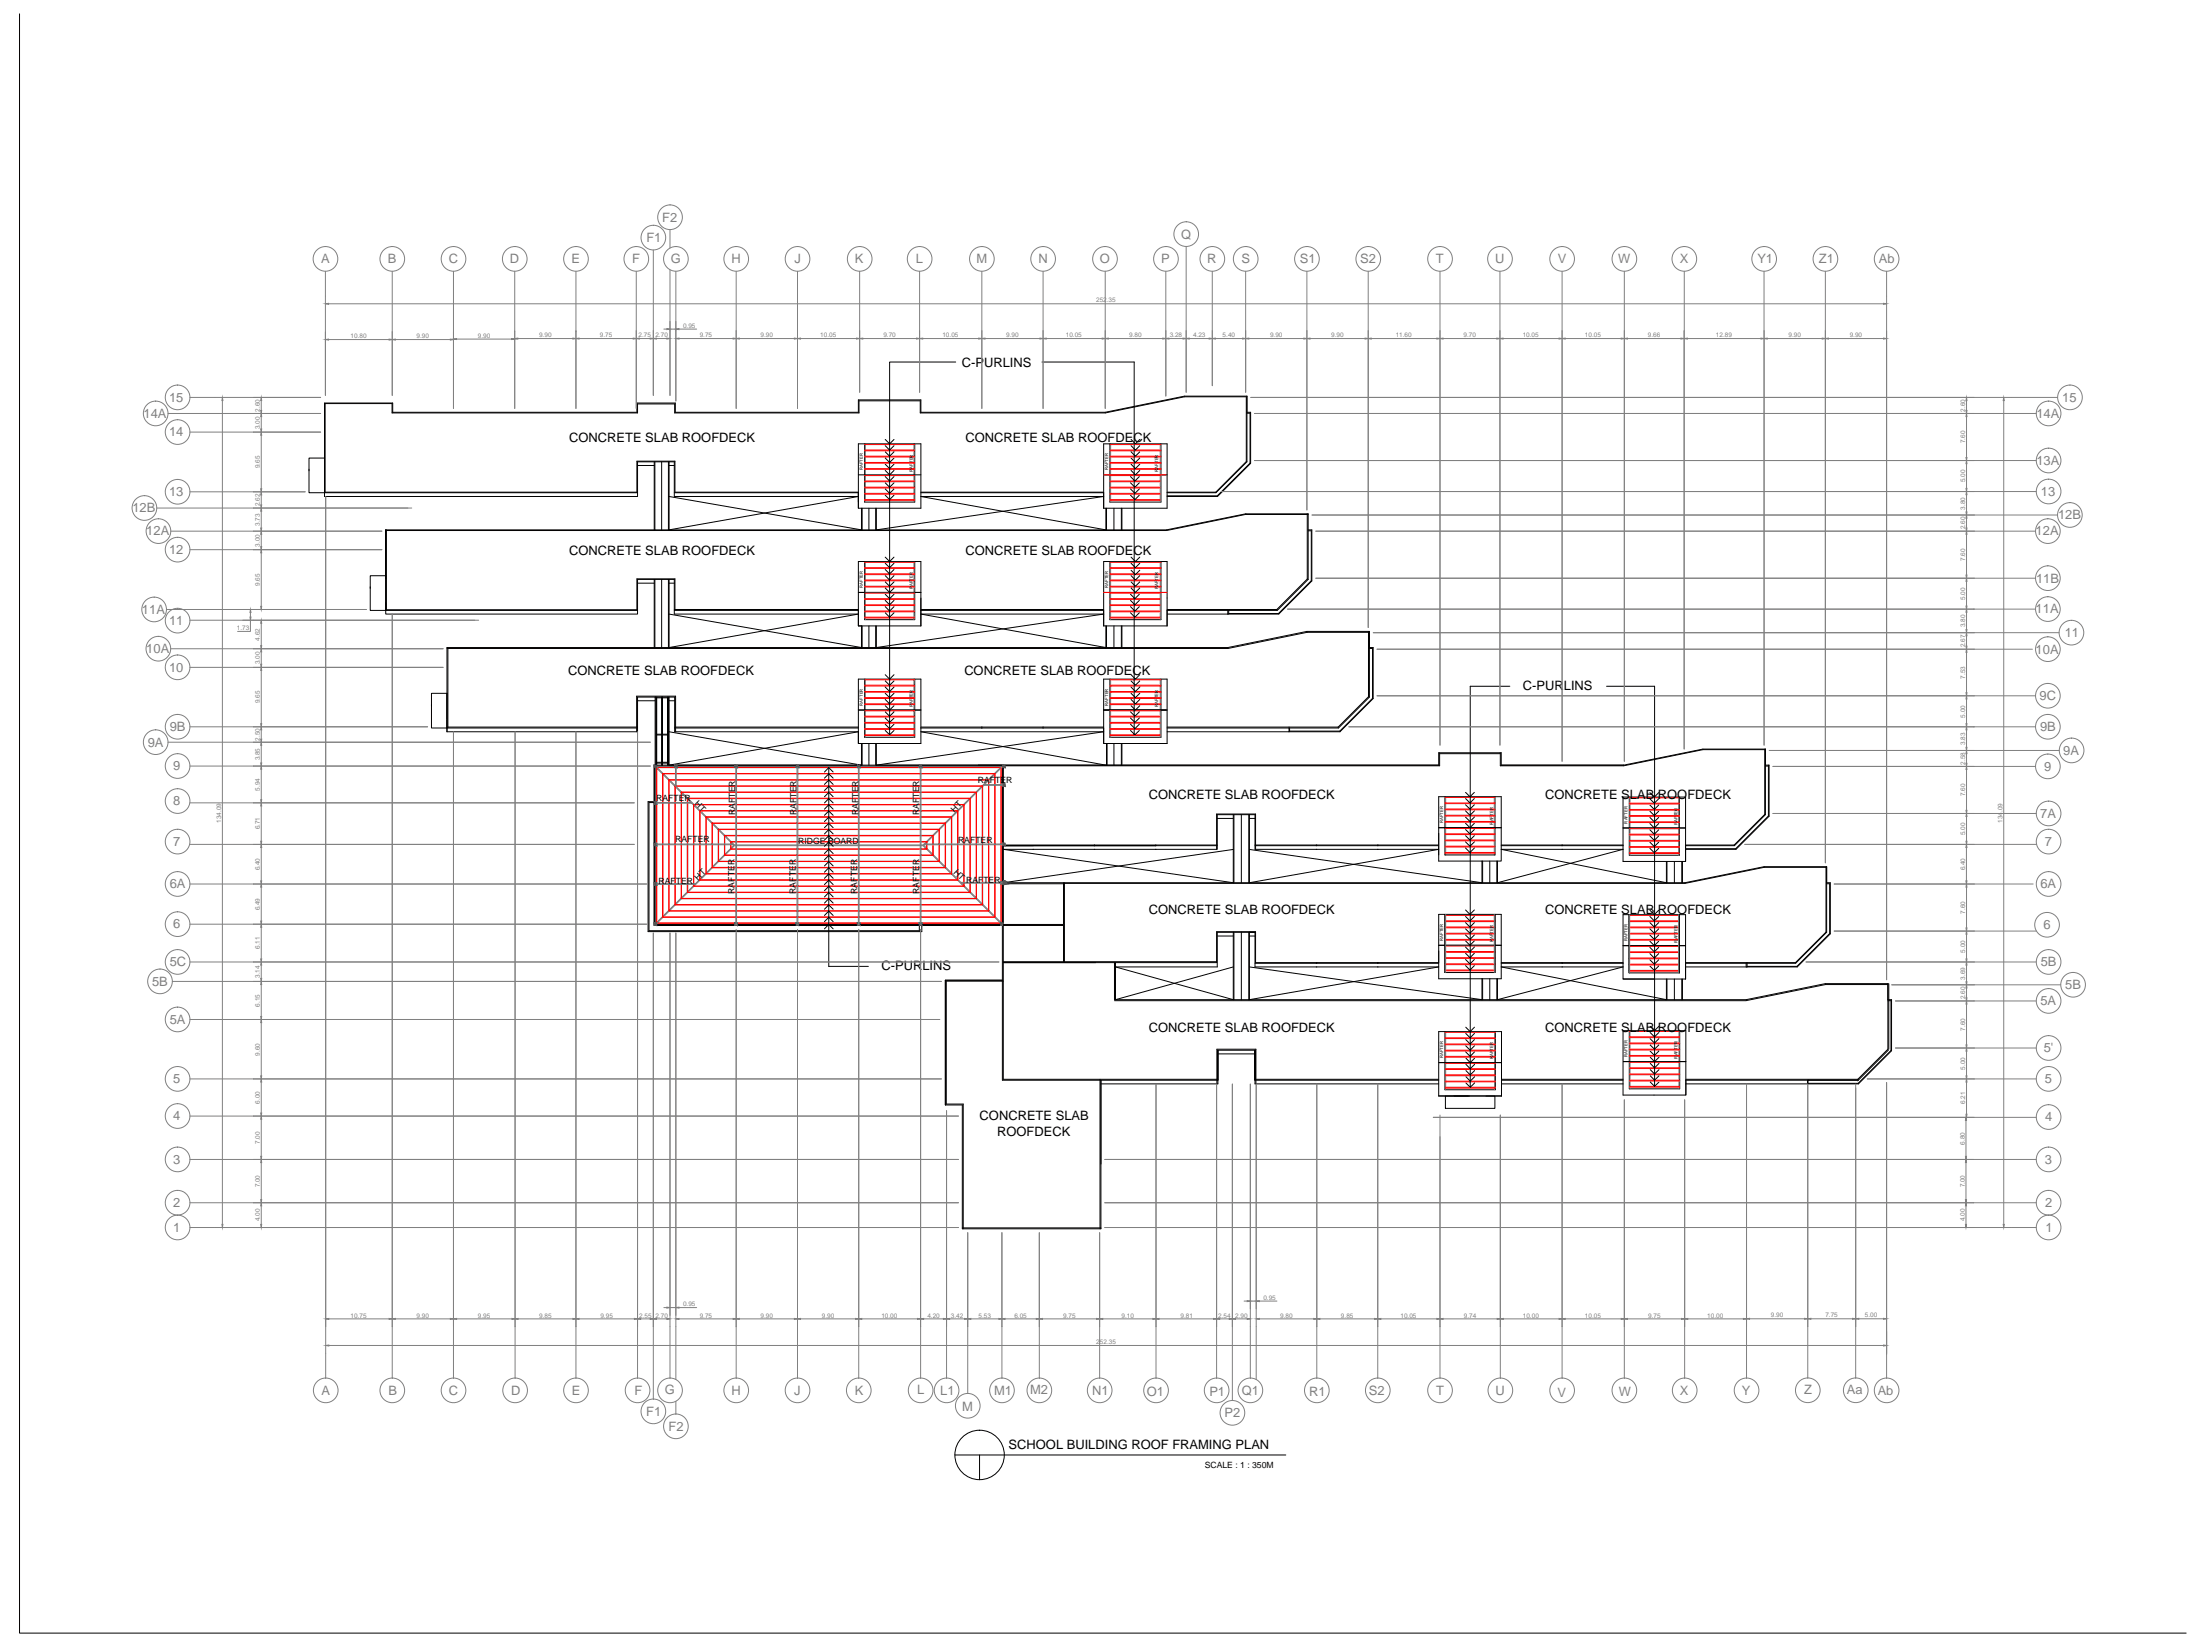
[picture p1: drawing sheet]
<svg xmlns="http://www.w3.org/2000/svg" width="1016mm" height="762mm" viewBox="0 0 1016 762" stroke-linecap="round" stroke-linejoin="round" font-family="sans-serif">
<!-- layer: draft -->
<g fill="none" stroke="#000" stroke-width=".46">
<path d="M150 190v39h144v-16h17v16h85l-87 16v-32M425 185h-28v6h-85v-5h-18v5h-113v-5h-31v41h144v-14h18v14h84M425 191h85l37-8h29v30l-15 14h-22M425 185h-29v5h-84v-4h-18v4h-113v-4h-31v41M425 190h85l37-7h29v30l-14 14h-23M576 190h2v24l-16 15h-23M576 191h1v23l-15 15h-23M143 217v10h7M150 211h-7v6M294 215h8M302 213v32M306 213v32"/>
<path d="M309 213v32M309 215h2M396 219h29M399 205v27h23v-27M510 205h29v30h-29zM510 219h29M513 205v27h23v-27M150 227h144M309 229l89 16v-10M311 227h85v8h29v-30h-29v30M398 235v10M401 235v10"/>
<path d="M404 235v10M405 235v10l105-16h-85l86 16v-10M425 227h85M511 235v10M514 235v10M518 235v10M575 237h29M575 237l-36 8M604 237v30M178 245h361M178 245v36h116v-14h18v14M396 259h29v30h-29z"/>
<path d="M399 259v27h23v-27M510 259h29v30h-29zM513 259v27h23v-27M604 245h2v23l-15 15h-52M604 245h2v23l-16 15h-23v-1M171 271v11h7M178 266h-7v6M294 269h8M302 267v32M306 267v32M309 267v32M309 267v32l87-16h-85v-16h-17v16h-116v-5"/>
<path d="M309 269h2M396 273h29M604 267l-14 14M178 282h116M178 282v-37h361l36-8h29v30l-14 15h-51M207 299v37M311 282h85v7h2v10l-89-16M311 281h85M398 289v10M401 289v10M404 289v10M405 289v10l105-16h-85l86 16v-10"/>
<path d="M425 282h85M425 281h85M511 289v10M514 289v10M518 289v10M539 281h51M567 282v1M632 291v31M632 299h2v23l-15 16h-80M632 299h2v23l-15 15h-23v-1M632 292h-28l-37 7h-361M206 320h-7v6"/>
<path d="M396 313h29v30h-29zM399 313v27h23v-27M513 313v27h23v-27M199 325v11h95M206 336h88M294 338v-17h18v17M294 323h9M303 322l-1 105h124M303 322v31M303 322h5M303 339h5M306 322v31"/>
<path d="M308 322v31M309 322v31M309 323h3M309 338l89 15M312 336h84M396 338v5h2v10M396 338l-87 15M396 328h29M425 336h85v7h15M425 336h85M510 328h29M539 336h79l14-14v-31h-28l-37 8h-361v39h88v-16h18v16h84"/>
<path d="M539 336h79M595 336v2M632 321l-14 15M303 352h5M309 353h89M398 343v10M404 343v10M405 353h259M405 353l105-15h-85l86 15M405 343v10M452 353h212M510 343v-30h29v30"/>
<path d="M511 343v10M514 343v10M518 343v10M664 347v6M665 347v6h-202M665 348h28M693 353h57l36-7h29v30l-14 14h-23M815 346v30M815 353h2v24l-15 15h-24M815 346h-29l-36 7h-57M815 354h2M817 353v24l-15 15h-24"/>
<path d="M299 370v60h127M300 370v60h125M562 378h8M570 376v31l-107-15M570 376v31M577 376v31M577 376v31l87-15h-84v-16h-18v16h-28M577 378h3M664 368h29v29h-29zM667 368v27h23v-27M752 368v27M776 368v27"/>
<path d="M815 376l-14 14M463 390h99M477 392h57M506 390h-43h43M534 390h28M534 390h-29h29M562 392v-16h18v16M570 392l-107 15h315l37-7h29v30l-15 15h-51M577 392l107 15v-10M580 390h84M664 382h29M685 397v10"/>
<path d="M691 397v10M692 397v10l58-15h-57l77 15v-9M693 390h57v-22h28v30h-1v9M693 390h57M750 382h28M770 398v9M777 398v9M778 390h23M463 408h28M491 407v20M492 408h286l37-8h28v30l-14 14h-51M492 407v37h70"/>
<path d="M844 407h1v24l-15 15h-52M844 408h1v23l-15 15h-23v-1M426 427h37M491 427v17h-28M562 432h8M570 430v31l-55-15h47v-16h18h-3v31l87-15h-84v-16M570 430v31M577 430v31M577 432h3M664 422h29v30h-29zM664 436h29M667 422v27h23v-27"/>
<path d="M750 436h28M752 422v27h24v-27M463 452h-26v58h7v57h64v-68M463 444h99v-14h18v14h84M463 453h-26v57h8v57M515 444v17h291l37-7h29v30l-14 15h-23M515 444v17l55-15M577 446l107 15v-9M580 445h84M685 452v9M691 452v9M692 452v9l58-15h-57l77 15v-9"/>
<path d="M693 445h57v-23h28v30h-28M693 444h57M770 452v9M777 452v9M806 445v1M872 454h-29l-37 8h-291M872 454v30M664 476h29v30h-29zM667 476v27h24v-27M750 476h29v29M776 476v27M872 461h2v24l-16 15h-79"/>
<path d="M872 462h1v23l-15 15h-23M508 498v69M562 499v-14v15M562 485h18M562 486h18M580 499v-14v15M665 490h28M693 499h57M693 498h57M750 490h29M779 498h79M835 499v1"/>
<path d="M835 499h.1M858 499h-79v6h-15M872 485l-14 14M562 500v-16h18v16M668 506h22v6h-22zM693 503v3h-7M693 500h57M444 567h64"/>
</g>
<!-- layer: RAFTER -->
<g fill="none" stroke="#767676" stroke-width=".46">
<path d="M400 205v27M422 205v27M513 205v27M536 205v27M400 259v27M422 259v27M513 259v27M536 259v27M400 313v27M422 313v27M513 313v27M536 313v27"/>
<path d="M303 355l36 35-36 36M304 354l35 36h87l36-36M312 354v9M340 354v36M368 354v36M396 354v36M397 354v36M425 354v36M462 355l-35 35 35 36M303 371h16M303 370h16M454 362h9"/>
<path d="M455 362h8M668 368v27M690 368v27M753 368v27M775 368v27M303 390h36M303 390h35M340 390v37M368 390v37M396 390v37M397 390v37M425 390v37"/>
<path d="M427 390h36M303 408h18M444 407h19M444 408h19M304 426l35-36h87l36 36M668 422v27M690 422v27M753 422v27M775 422v27M668 476v27M690 476v27M753 476v27"/>
<path d="M775 476v27"/>
</g>
<!-- layer: 0 -->
<g fill="none" stroke="#000" stroke-width=".46">
<path d="M9 6v748h1001M425 185v6M425 185v5M525 343h14M693 347v6M463 390h14M463 392h14M750 390v8h27M752 395h24M426 427h14M463 427v72h99M463 427v71h99"/>
<path d="M752 422v27M463 444h43M750 445v7h14M750 476v29h14M752 476v27h24M580 499h84M580 498h84M508 500h54M580 500h84M664 506h15M441 672h153M452 672v11"/>
<circle cx="452" cy="672" r="11"/>
</g>
<!-- layer: PURLIN -->
<g fill="none" stroke="#f00" stroke-width=".46">
<path d="M399 219h23M399 205h23M399 208h23M399 211h23M399 213h23M399 214h23M399 216h23M399 217h23M510 219h29M513 219h23M513 205h23M513 208h23"/>
<path d="M513 211h23M513 213h23M513 214h23M513 216h23M513 217h23M399 222h23M399 225h23M399 228h23M399 231h23M513 222h23M513 225h23M513 228h23"/>
<path d="M513 231h23M399 260h23M513 260h23M399 262h23M399 265h23M399 268h23M399 271h23M399 274h23M399 276h23M399 277h23M399 279h23M510 273h29"/>
<path d="M513 262h23M513 265h23M513 268h23M513 271h23M513 274h23M513 276h23M513 277h23M513 279h23M399 282h23M399 285h23M513 282h23M513 285h23"/>
<path d="M399 314h23M399 316h23M399 317h23M399 319h23M513 314h23M513 316h23M513 317h23M513 319h23M399 322h23M399 325h23M399 328h23M399 331h23"/>
<path d="M399 333h23M399 334h23M399 336h23M399 337h23M399 339h23M513 322h23M513 325h23M513 328h23M513 331h23M513 333h23M513 334h23M513 336h23"/>
<path d="M513 337h23M513 339h23M303 354h159v72h-159zM303 354v72M306 357h154v66h-154zM306 357h154M306 357v66h153v-66M309 360h148v60h-148zM309 360v60M309 360h148M312 363h142v55h-142zM315 366h136v49h-136z"/>
<path d="M315 366h136M315 366v49h136M317 368h131v44h-131zM317 369h131M318 368v44h130M320 371h125v38h-125zM320 371v38M323 374h119M326 377h114v26h-114zM326 377h114M326 377v26h114M329 380h108v21h-108z"/>
<path d="M329 380v20h108M436 380v21M439 377v26M442 374v32M445 371v38M451 366v49M454 363v54h-142M667 368h23M667 371h23M667 373h23M667 374h23M667 376h23"/>
<path d="M667 377h23M667 379h23M752 371h24M752 376h24M752 379h24M752 368h24M752 374h24M752 377h24M752 380h24M329 380h108M332 383h102v15h-102zM335 386h96v9h-96z"/>
<path d="M335 386h96M337 388h91v4h-91zM337 389h91M337 392h91M338 388v4M431 386v9h-96M434 383v15M667 382h23M667 385h23M667 388h23M667 391h23M667 393h23"/>
<path d="M667 394h23M752 382h24M752 388h24M752 391h24M752 385h24M752 394h24M323 406h119v-32h-119v32M323 406h119M667 422h23M667 425h23M667 428h23M667 431h23"/>
<path d="M667 434h23M667 439h23M667 440h23M667 437h23M752 422h24M752 425h24M752 428h24M752 431h24M752 434h24M752 437h24M752 439h24M752 440h24"/>
<path d="M667 448h23M667 442h23M667 445h23M752 442h24M752 443h24M752 445h24M752 448h24M667 476h24M667 479h24M752 479h24M752 476h24M667 482h24"/>
<path d="M667 485h24M667 488h24M667 491h24M667 493h24M667 494h24M667 496h24M667 499h24M752 482h24M752 481h24M752 484h24M752 485h24M752 487h24"/>
<path d="M753 493h23M753 490h23M753 496h23M753 499h23M667 502h24M753 502h23M753 501h23"/>
</g>
<!-- layer: WALL -->
<g fill="none" stroke="#000" stroke-width=".46">
<path d="M441 167h-30v172M481 167h43v172M409 203l2 2 2-2M409 206l2 2 2-2M409 209l2 2 2-2M409 211l2 2 2-2M409 214l2 2 2-2M409 217l2 2 2-2M409 220l2 2 2-2M522 220l2 2 2-2M522 203l2 2 2-2M522 206l2 2 2-2"/>
<path d="M522 209l2 2 2-2M522 211l2 2 2-2M522 214l2 2 2-2M522 217l2 2 2-2M409 223l2 2 2-2M409 226l2 2 2-2M409 229l2 2 2-2M522 223l2 2 2-2M522 226l2 2 2-2M522 229l2 2 2-2M409 257l2 2 2-2M409 260l2 2 2-2"/>
<path d="M522 257l2 2 2-2M522 260l2 2 2-2M409 263l2 2 2-2M409 266l2 2 2-2M409 269l2 2 2-2M409 271l2 2 2-2M409 274l2 2 2-2M409 277l2 2 2-2M409 280l2 2 2-2M522 274l2 2 2-2M522 277l2 2 2-2M522 280l2 2 2-2"/>
<path d="M522 263l2 2 2-2M522 269l2 2 2-2M522 271l2 2 2-2M522 266l2 2 2-2M409 283l2 2 2-2M522 283l2 2 2-2M409 311l2 2 2-2M409 314l2 2 2-2M409 317l2 2 2-2M409 320l2 2 2-2M522 311l2 2 2-2M522 314l2 2 2-2"/>
<path d="M522 317l2 2 2-2M522 320l2 2 2-2M697 317h-18v185M742 317h22v184M306 322v31M409 323l2 2 2-2M409 326l2 2 2-2M409 329l2 2 2-2M409 331l2 2 2-2M409 334l2 2 2-2M409 337l2 2 2-2M522 329l2 2 2-2"/>
<path d="M522 331l2 2 2-2M522 334l2 2 2-2M522 337l2 2 2-2M522 323l2 2 2-2M522 326l2 2 2-2M302 353h161v74h-161zM303 354h160v73h-160zM381 356l2-2 2 2M381 359l2-2 2 2M383 354v92h18M401 343v10M664 347h29"/>
<path d="M299 370h3M300 370h2M381 362l2-2 2 2M381 365l2-2 2 2M381 368l2-2 2 2M381 371l2-2 2 2M381 373l2-2 2 2M381 376l2-2 2 2M381 379l2-2 2 2M573 376v31M677 366l2 2 2-2M677 369l2 2 2-2"/>
<path d="M677 371l2 2 2-2M677 374l2 2 2-2M677 377l2 2 2-2M677 380l2 2 2-2M762 366l2 2 2-2M762 369l2 2 2-2M762 372l2 2 2-2M762 374l2 2 2-2M762 377l2 2 2-2M381 382l2-2 2 2M381 385l2-2 2 2M381 388l2-2 2 2"/>
<path d="M381 391l2-2 2 2M381 394l2-2 2 2M381 397l2-2 2 2M381 400l2-2 2 2M677 383l2 2 2-2M677 386l2 2 2-2M677 389l2 2 2-2M677 391l2 2 2-2M688 397v10M762 380l2 2 2-2M762 383l2 2 2-2M762 386l2 2 2-2"/>
<path d="M762 389l2 2 2-2M762 392l2 2 2-2M773 398v9M381 403l2-2 2 2M381 405l2-2 2 2M381 408l2-2 2 2M381 411l2-2 2 2M381 414l2-2 2 2M381 417l2-2 2 2M381 420l2-2 2 2M677 420l2 2 2-2M381 423l2-3 2 3"/>
<path d="M381 425l2-2 2 2M381 429l2-2 2 2M425 427v3M426 427v3M463 427h28M573 430v31M677 423l2 2 2-2M677 426l2 2 2-2M677 429l2 2 2-2M677 432l2 2 2-2M677 434l2 2 2-2M677 437l2 2 2-2"/>
<path d="M677 440l2 2 2-2M762 420l2 2 2-2M762 423l2 2 2-2M762 426l2 2 2-2M762 429l2 2 2-2M762 432l2 2 2-2M762 434l2 2 2-2M762 437l2 2 2-2M677 443l2 2 2-2M677 446l2 2 2-2M688 452v9M762 440l2 2 2-2"/>
<path d="M762 443l2 2 2-2M762 446l2 2 2-2M773 452v9M677 474l2 2 2-2M677 477l2 2 2-2M677 480l2 2 2-2M762 474l2 2 2-2M762 477l2 2 2-2M762 479l2 2 2-2M677 483l2 2 2-2M677 486l2 2 2-2M677 488l2 2 2-2"/>
<path d="M677 491l2 2 2-2M677 494l2 2 2-2M677 497l2 2 2-2M677 500l2 2 2-2M762 482l2 2 2-2M762 485l2 2 2-2M762 488l2 2 2-2M762 491l2 2 2-2M762 494l2 2 2-2M762 497l2 2 2-2M762 499l2 2 2-2"/>
</g>
<!-- layer: structural -->
<g fill="#00f" stroke="#00f" stroke-width=".46">
<path d="M463 407h1z"/>
<path d="M463 408h1z"/>
<path d="M396 353v1h1zM396 353h1v1z"/>
<path d="M425 353v1h1zM425 353h1v1z"/>
<path d="M339 353v1h2zM339 353h2v1z"/>
<path d="M368 353v1h1zM368 353h1v1z"/>
<path d="M302 353v1h1zM302 353h1v1z"/>
<path d="M396 426v1h1zM396 426h1v1z"/>
<path d="M425 426v1h1zM425 426h1v1z"/>
<path d="M302 389v1h1zM302 389h1v1z"/>
<path d="M312 353v1h1zM312 353h1v1z"/>
<path d="M302 370v1h1zM302 370h1v1z"/>
<path d="M463 362v1h1zM463 362h1v1z"/>
<path d="M463 407h2zM463 407h2z"/>
<path d="M463 407h2zM463 407h2z"/>
<path d="M463 407l2 1zM463 407h2z"/>
<path d="M463 408h1zM463 408h2z"/>
<path d="M368 426v1h1zM368 426h1v1z"/>
<path d="M339 426v1h2zM339 426h2v1z"/>
<path d="M339 426v1h2zM339 426h2v1z"/>
<path d="M302 426v1h1zM302 426h1v1z"/>
<path d="M302 407v2h1zM302 407h1v2z"/>
<path d="M463 389v1h1zM463 389h1v1z"/>
<path d="M463 353v1h1zM463 353h1v1z"/>
<path d="M462 426v1h1zM462 426h1v1z"/>
</g>
<g fill="none" stroke="#00f" stroke-width=".46">
<path d="M302 353h1v1h-1zM312 353h1v1h-1zM339 353h2v1h-2zM368 353h1v1h-1zM396 353h1v1h-1zM425 353h1v1h-1zM463 353h1v1h-1zM302 370h1v1h-1zM463 362h1v1h-1zM302 389h1v1h-1zM463 389h1v1h-1zM302 407h1v2h-1z"/>
<path d="M302 426h1v1h-1zM339 426h2v1h-2zM368 426h1v1h-1zM396 426h1v1h-1zM425 426h1v1h-1zM462 426h1v1h-1z"/>
<circle cx="464" cy="407" r=".9"/>
</g>
<!-- layer: DIM -->
<g fill="none" stroke="#808080" stroke-width=".46">
<path d="M302 115v67M309 106v8M548 114v67M150 125v57M181 125v57M209 125v64M238 125v64M266 125v64M294 125v64M309 125v57M312 125v60M340 125v64"/>
<path d="M368 125v64M397 125v56M425 125v56M453 125v64M482 125v64M510 125v64M538 125v58M560 125v53M575 125v56M604 125v110M632 125v165M665 125v219"/>
<path d="M693 125v219M721 125v226M750 125v226M778 125v221M815 125v219M843 125v273M871 125v327M152 157h28M152 140h718M183 157h25M211 157h25M239 156h26"/>
<path d="M267 156h25M295 156h5M303 156h5M307 152h1M309 152h3M314 156h25M314 152h8M341 156h26M370 156h26M398 156h25M426 156h26M455 156h25"/>
<path d="M483 156h26M512 156h25M540 156h6M549 156h9M561 156h13M577 156h25M605 156h25M633 156h31M666 156h25M694 156h26M723 156h26M752 156h24"/>
<path d="M779 156h34M815 153v191M816 156h26M844 156h26M78 191h70M88 183h60M88 199h60M103 185v380M121 185v4M121 192v6M578 183h372M579 191h361"/>
<path d="M908 185v4M908 192v19M925 185v380M121 201v25M579 213h361M908 214v11M72 234h118M88 227h53M121 228v5M121 236v8M150 229v407M564 227h376"/>
<path d="M606 238h344M908 228v8M908 239v5M79 245h97M88 254h88M121 247v5M121 255v25M608 245h332M908 247v18M608 267h332M908 268v12M77 281h92"/>
<path d="M79 299h126M88 286h133M116 286v5h-6M116 283v2M121 288v10M181 284v352M595 281h345M634 292h317M636 300h303M908 283v8M908 293v5M88 308h117"/>
<path d="M121 301v6M121 309v25M908 301v19M88 335h109M121 337v4M209 338v298M238 338v298M266 338v298M294 338v298M623 335h317M636 321h304M908 323v11"/>
<path d="M908 337v8M78 343h222M88 354h212M121 344v8M121 355v14M817 346h134M819 354h121M908 348v4M908 355v19M88 371h205M121 372v16M819 375h121"/>
<path d="M908 377v11M88 390h205M121 391v16M806 390h135M908 391v16M88 408h211M121 409v16M847 408h92M908 409v19M88 427h211M121 428v15M302 431v215"/>
<path d="M309 431v205M312 431v206M340 429v207M368 429v207M397 429v207M425 429v207M847 430h93M908 431v12M80 453h355M88 444h373M121 445v7M121 454v15"/>
<path d="M834 444h106M874 455h78M908 445v8M908 456v5M88 471h346M121 472v25M875 462h65M908 463v19M88 498h347M121 499v15M862 498h78M871 500v136"/>
<path d="M875 484h65M908 485v12M908 499v15M88 515h355M121 517v17M437 513v123M534 500v136M562 500v136M569 500v146M577 500v136M580 500v137M608 500v136"/>
<path d="M636 500v136M662 516h278M665 515v121M693 515v121M721 500v136M750 508v128M778 508v128M807 500v136M835 500v136M857 500v136M908 517v17M88 535h355"/>
<path d="M121 537v17M510 535h430M908 537v17M88 555h355M121 557v8M510 555h430M908 557v8M88 567h355M447 569v74M463 569v67M480 569v67M508 569v67"/>
<path d="M510 567h430M152 609h28M183 609h25M211 609h25M239 609h26M267 609h26M296 609h4M303 609h5M307 604h1M309 604h3M314 609h25M314 604h8"/>
<path d="M341 609h26M370 609h25M398 609h26M427 609h9M439 609h6M448 609h13M464 609h15M481 609h25M509 609h23M535 609h25M563 609h5M571 609h5"/>
<path d="M575 600h1M577 600h3M582 609h25M582 600h8M610 609h25M638 609h26M666 609h25M694 609h26M723 609h26M752 609h25M779 609h26M808 609h25"/>
<path d="M836 609h20M858 609h12M152 621h718M312 647v6"/>
<circle cx="150" cy="119" r="6"/>
<circle cx="181" cy="119" r="6"/>
<circle cx="209" cy="119" r="6"/>
<circle cx="238" cy="119" r="6"/>
<circle cx="266" cy="119" r="6"/>
<circle cx="294" cy="119" r="6"/>
<circle cx="302" cy="110" r="6"/>
<circle cx="309" cy="100" r="6"/>
<circle cx="312" cy="119" r="6"/>
<circle cx="340" cy="119" r="6"/>
<circle cx="368" cy="119" r="6"/>
<circle cx="397" cy="119" r="6"/>
<circle cx="425" cy="119" r="6"/>
<circle cx="453" cy="119" r="6"/>
<circle cx="482" cy="119" r="6"/>
<circle cx="510" cy="119" r="6"/>
<circle cx="538" cy="119" r="6"/>
<circle cx="548" cy="108" r="6"/>
<circle cx="560" cy="119" r="6"/>
<circle cx="575" cy="119" r="6"/>
<circle cx="604" cy="119" r="6"/>
<circle cx="632" cy="119" r="6"/>
<circle cx="665" cy="119" r="6"/>
<circle cx="693" cy="119" r="6"/>
<circle cx="721" cy="119" r="6"/>
<circle cx="750" cy="119" r="6"/>
<circle cx="778" cy="119" r="6"/>
<circle cx="815" cy="119" r="6"/>
<circle cx="843" cy="119" r="6"/>
<circle cx="871" cy="119" r="6"/>
<circle cx="72" cy="191" r="6"/>
<circle cx="82" cy="199" r="6"/>
<circle cx="82" cy="183" r="6"/>
<circle cx="946" cy="191" r="6"/>
<circle cx="956" cy="183" r="6"/>
<circle cx="946" cy="213" r="6"/>
<circle cx="67" cy="234" r="6"/>
<circle cx="82" cy="227" r="6"/>
<circle cx="946" cy="227" r="6"/>
<circle cx="956" cy="238" r="6"/>
<circle cx="73" cy="245" r="6"/>
<circle cx="82" cy="254" r="6"/>
<circle cx="946" cy="245" r="6"/>
<circle cx="946" cy="267" r="6"/>
<circle cx="71" cy="281" r="6"/>
<circle cx="73" cy="299" r="6"/>
<circle cx="82" cy="286" r="6"/>
<circle cx="946" cy="300" r="6"/>
<circle cx="946" cy="281" r="6"/>
<circle cx="957" cy="292" r="6"/>
<circle cx="82" cy="308" r="6"/>
<circle cx="82" cy="335" r="6"/>
<circle cx="946" cy="335" r="6"/>
<circle cx="946" cy="321" r="6"/>
<circle cx="72" cy="343" r="6"/>
<circle cx="82" cy="354" r="6"/>
<circle cx="946" cy="354" r="6"/>
<circle cx="957" cy="346" r="6"/>
<circle cx="82" cy="370" r="6"/>
<circle cx="946" cy="375" r="6"/>
<circle cx="82" cy="388" r="6"/>
<circle cx="946" cy="388" r="6"/>
<circle cx="82" cy="408" r="6"/>
<circle cx="946" cy="408" r="6"/>
<circle cx="82" cy="427" r="6"/>
<circle cx="945" cy="427" r="6"/>
<circle cx="74" cy="453" r="6"/>
<circle cx="82" cy="444" r="6"/>
<circle cx="946" cy="444" r="6"/>
<circle cx="957" cy="455" r="6"/>
<circle cx="82" cy="471" r="6"/>
<circle cx="946" cy="462" r="6"/>
<circle cx="82" cy="498" r="6"/>
<circle cx="946" cy="484" r="6"/>
<circle cx="946" cy="498" r="6"/>
<circle cx="82" cy="515" r="6"/>
<circle cx="946" cy="516" r="6"/>
<circle cx="82" cy="535" r="6"/>
<circle cx="946" cy="535" r="6"/>
<circle cx="82" cy="555" r="6"/>
<circle cx="946" cy="555" r="6"/>
<circle cx="82" cy="567" r="6"/>
<circle cx="946" cy="567" r="6"/>
<circle cx="150" cy="642" r="6"/>
<circle cx="181" cy="642" r="6"/>
<circle cx="209" cy="642" r="6"/>
<circle cx="238" cy="642" r="6"/>
<circle cx="266" cy="642" r="6"/>
<circle cx="294" cy="642" r="6"/>
<circle cx="302" cy="651" r="6"/>
<circle cx="309" cy="642" r="6"/>
<circle cx="312" cy="658" r="6"/>
<circle cx="340" cy="642" r="6"/>
<circle cx="368" cy="642" r="6"/>
<circle cx="397" cy="642" r="6"/>
<circle cx="425" cy="642" r="6"/>
<circle cx="437" cy="642" r="6"/>
<circle cx="447" cy="649" r="6"/>
<circle cx="463" cy="642" r="6"/>
<circle cx="480" cy="642" r="6"/>
<circle cx="508" cy="642" r="6"/>
<circle cx="534" cy="642" r="6"/>
<circle cx="562" cy="642" r="6"/>
<circle cx="569" cy="652" r="6"/>
<circle cx="577" cy="642" r="6"/>
<circle cx="608" cy="642" r="6"/>
<circle cx="636" cy="642" r="6"/>
<circle cx="665" cy="642" r="6"/>
<circle cx="693" cy="642" r="6"/>
<circle cx="721" cy="642" r="6"/>
<circle cx="750" cy="642" r="6"/>
<circle cx="778" cy="642" r="6"/>
<circle cx="807" cy="642" r="6"/>
<circle cx="835" cy="642" r="6"/>
<circle cx="857" cy="642" r="6"/>
<circle cx="871" cy="642" r="6"/>
</g>
<g fill="#808080" stroke="#808080" stroke-width=".46">
<path d="M181 157h2z"/>
<path d="M208 157h1h-1z"/>
<path d="M180 157h1h-1z"/>
<path d="M150 157h2z"/>
<path d="M209 157l2-1v1z"/>
<path d="M236 156l2 1h-2z"/>
<path d="M238 156h1v1z"/>
<path d="M265 156h1l-1 1z"/>
<path d="M266 156h1v1z"/>
<path d="M292 156h2l-2 1z"/>
<path d="M294 156h1v1z"/>
<path d="M300 156h2l-2 1z"/>
<path d="M302 156h1v1z"/>
<path d="M308 156h1l-1 1z"/>
<path d="M308 152h1h-1z"/>
<path d="M312 152h2z"/>
<path d="M339 156h1l-1 1z"/>
<path d="M312 156h2v1z"/>
<path d="M340 156h1v1z"/>
<path d="M367 156h1l-1 1z"/>
<path d="M368 156h2v1z"/>
<path d="M396 156h1l-1 1z"/>
<path d="M397 156h1v1z"/>
<path d="M423 156h2l-2 1z"/>
<path d="M425 156h1v1z"/>
<path d="M452 156h1l-1 1z"/>
<path d="M453 156h2v1z"/>
<path d="M480 156h2l-2 1z"/>
<path d="M482 156h1v1z"/>
<path d="M509 156h1l-1 1z"/>
<path d="M510 156h2v1z"/>
<path d="M537 156h1l-1 1z"/>
<path d="M538 156h2v1z"/>
<path d="M546 156h2l-2 1z"/>
<path d="M548 156h1v1z"/>
<path d="M558 156h2l-2 1z"/>
<path d="M560 156h1v1z"/>
<path d="M574 156h1l-1 1z"/>
<path d="M575 156h2v1z"/>
<path d="M602 156h2l-2 1z"/>
<path d="M447 609l1-1v1z"/>
<path d="M461 608l2 1h-2z"/>
<path d="M508 609l1-1v1z"/>
<path d="M532 608l2 1h-2z"/>
<path d="M856 608l1 1h-1z"/>
<path d="M835 609l1-1v1z"/>
<path d="M833 608l2 1h-2z"/>
<path d="M807 609l1-1v1z"/>
<path d="M750 609l2-1v1z"/>
<path d="M777 608l1 1h-1z"/>
<path d="M665 609l1-1v1z"/>
<path d="M691 608l2 1h-2z"/>
<path d="M580 609l2-1v1z"/>
<path d="M607 608l1 1h-1z"/>
<path d="M908 183v2z"/>
<path d="M908 189v2z"/>
<path d="M908 191v1z"/>
<path d="M908 211v2z"/>
<path d="M908 213v1z"/>
<path d="M908 225v2z"/>
<path d="M908 236v2z"/>
<path d="M908 227v1z"/>
<path d="M908 238v1z"/>
<path d="M908 244v1z"/>
<path d="M908 245v2z"/>
<path d="M908 265v2z"/>
<path d="M908 267v1z"/>
<path d="M908 280v1z"/>
<path d="M908 298v2z"/>
<path d="M908 292v1z"/>
<path d="M908 334v1z"/>
<path d="M908 321v2z"/>
<path d="M908 352v2z"/>
<path d="M908 346v2z"/>
<path d="M908 374v1z"/>
<path d="M908 354v1z"/>
<path d="M908 388v2z"/>
<path d="M908 375v2z"/>
<path d="M908 428v2z"/>
<path d="M908 408v1z"/>
<path d="M908 443v1z"/>
<path d="M908 430v1z"/>
<path d="M908 453v2z"/>
<path d="M908 444v1z"/>
<path d="M908 461v1z"/>
<path d="M908 455v1z"/>
<path d="M908 497v1z"/>
<path d="M908 484v1z"/>
<path d="M908 514v2z"/>
<path d="M908 498v1z"/>
<path d="M908 534v1z"/>
<path d="M908 516v1z"/>
<path d="M908 554v1z"/>
<path d="M908 535v2z"/>
<path d="M150 140h2z"/>
<path d="M870 140h1h-1z"/>
<path d="M150 621h2z"/>
<path d="M870 621h1h-1z"/>
<path d="M925 565h1l-1 2z"/>
<path d="M925 183l1 2h-1z"/>
<path d="M121 183v2h-1z"/>
<path d="M120 189h1v2z"/>
<path d="M121 191v1h-1z"/>
<path d="M120 198h1v1z"/>
<path d="M121 199v2h-1z"/>
<path d="M120 226h1v1z"/>
<path d="M120 233h1v1z"/>
<path d="M121 227v1h-1z"/>
<path d="M121 245v2h-1z"/>
<path d="M120 252h1v2z"/>
<path d="M121 254v1h-1z"/>
<path d="M120 280h1v1z"/>
<path d="M116 281v2h-1z"/>
<path d="M115 285h1v1z"/>
<path d="M121 308v1h-1z"/>
<path d="M120 334h1v1z"/>
<path d="M120 307h1v1z"/>
<path d="M121 299v2h-1z"/>
<path d="M120 341h1v2z"/>
<path d="M121 335v2h-1z"/>
<path d="M120 369h1v2z"/>
<path d="M121 354v1h-1z"/>
<path d="M120 388h1v2z"/>
<path d="M121 371v1h-1z"/>
<path d="M120 407h1v1z"/>
<path d="M121 390v1h-1z"/>
<path d="M120 425h1v2z"/>
<path d="M121 408v1h-1z"/>
<path d="M120 443h1v1z"/>
<path d="M121 427v1h-1z"/>
<path d="M120 452h1v1z"/>
<path d="M121 444v1h-1z"/>
<path d="M120 497h1v1z"/>
<path d="M121 471v1h-1z"/>
<path d="M120 514h1v1z"/>
<path d="M121 498v1h-1z"/>
<path d="M120 534h1v1z"/>
<path d="M121 515v2h-1z"/>
<path d="M120 554h1v1z"/>
<path d="M121 535v2h-1z"/>
<path d="M102 565h1v2z"/>
<path d="M103 183v2h-1z"/>
<path d="M604 156h1v1z"/>
<path d="M630 156h2l-2 1z"/>
<path d="M632 156h1v1z"/>
<path d="M664 156h1l-1 1z"/>
<path d="M665 156h1v1z"/>
<path d="M691 156h2l-2 1z"/>
<path d="M693 156h1v1z"/>
<path d="M720 156h1l-1 1z"/>
<path d="M721 156h2v1z"/>
<path d="M749 156h1l-1 1z"/>
<path d="M750 156h2v1z"/>
<path d="M776 156h2l-2 1z"/>
<path d="M778 156h1v1z"/>
<path d="M813 156h2l-2 1z"/>
<path d="M815 156h1v1z"/>
<path d="M842 156h1l-1 1z"/>
<path d="M843 156h1v1z"/>
<path d="M870 156h1l-1 1z"/>
<path d="M181 609l2-1v1z"/>
<path d="M208 608l1 1h-1z"/>
<path d="M180 608l1 1h-1z"/>
<path d="M150 609l2-1v1z"/>
<path d="M209 609l2-1v1z"/>
<path d="M236 608l2 1h-2z"/>
<path d="M238 609l1-1v1z"/>
<path d="M265 608l1 1h-1z"/>
<path d="M266 609l1-1v1z"/>
<path d="M293 608l1 1h-1z"/>
<path d="M294 609l2-1v1z"/>
<path d="M300 608l2 1h-2z"/>
<path d="M302 609l1-1v1z"/>
<path d="M308 608l1 1h-1z"/>
<path d="M308 603l1 1h-1z"/>
<path d="M312 604l2-1v1z"/>
<path d="M340 609l1-1v1z"/>
<path d="M367 608l1 1h-1z"/>
<path d="M368 609l2-1v1z"/>
<path d="M395 608l2 1h-2z"/>
<path d="M397 609l1-1v1z"/>
<path d="M424 608l1 1h-1z"/>
<path d="M463 609l1-1v1z"/>
<path d="M479 608l1 1h-1z"/>
<path d="M120 244h1v1z"/>
<path d="M121 234v2h-1z"/>
<path d="M425 609l2-1v1z"/>
<path d="M436 608l1 1h-1z"/>
<path d="M437 609l2-1v1z"/>
<path d="M445 608l2 1h-2z"/>
<path d="M312 609l2-1v1z"/>
<path d="M339 608l1 1h-1z"/>
<path d="M576 600h1l-1 1z"/>
<path d="M580 600h2v1z"/>
<path d="M857 609l1-1v1z"/>
<path d="M870 608l1 1h-1z"/>
<path d="M693 609l1-1v1z"/>
<path d="M720 608l1 1h-1z"/>
<path d="M636 609l2-1v1z"/>
<path d="M664 608l1 1h-1z"/>
<path d="M608 609l2-1v1z"/>
<path d="M635 608l1 1h-1z"/>
<path d="M534 609l1-1v1z"/>
<path d="M560 608l2 1h-2z"/>
<path d="M480 609l1-1v1z"/>
<path d="M506 608l2 1h-2z"/>
<path d="M121 286v2h-1z"/>
<path d="M120 298h1v1z"/>
<path d="M121 343v1h-1z"/>
<path d="M120 352h1v2z"/>
<path d="M121 555v2h-1z"/>
<path d="M120 565h1v2z"/>
<path d="M908 462v1z"/>
<path d="M908 482v2z"/>
<path d="M908 345v1z"/>
<path d="M908 335v2z"/>
<path d="M908 300v1z"/>
<path d="M908 320v1z"/>
<path d="M908 281v2z"/>
<path d="M908 291v1z"/>
<path d="M778 609l1-1v1z"/>
<path d="M805 608l2 1h-2z"/>
<path d="M721 609l2-1v1z"/>
<path d="M749 608l1 1h-1z"/>
<path d="M562 609l1-1v1z"/>
<path d="M568 608l1 1h-1z"/>
<path d="M569 609l2-1v1z"/>
<path d="M576 608l1 1h-1z"/>
<path d="M908 565v2z"/>
<path d="M908 555v2z"/>
<path d="M120 469h1v2z"/>
<path d="M121 453v1h-1z"/>
<path d="M908 407v1z"/>
<path d="M908 390v1z"/>
</g>
<g font-size="6" fill="#808080">
<text x="306" y="102">F2</text>
<text x="299" y="112">F1</text>
<text x="545" y="110">Q</text>
<text x="148" y="121">A</text>
<text x="179" y="121">B</text>
<text x="207" y="122">C</text>
<text x="235" y="121">D</text>
<text x="264" y="121">E</text>
<text x="292" y="121">F</text>
<text x="310" y="122">G</text>
<text x="338" y="121">H</text>
<text x="367" y="121">J</text>
<text x="395" y="121">K</text>
<text x="423" y="121">L</text>
<text x="451" y="121">M</text>
<text x="480" y="121">N</text>
<text x="508" y="122">O</text>
<text x="536" y="121">P</text>
<text x="557" y="121">R</text>
<text x="573" y="122">S</text>
<text x="600" y="122">S1</text>
<text x="628" y="122">S2</text>
<text x="663" y="121">T</text>
<text x="691" y="121">U</text>
<text x="719" y="121">V</text>
<text x="747" y="121">W</text>
<text x="776" y="121">X</text>
<text x="812" y="121">Y1</text>
<text x="840" y="121">Z1</text>
<text x="868" y="121">Ab</text>
<text x="78" y="185">15</text>
<text x="952" y="185">15</text>
<text x="66" y="193">14A</text>
<text x="940" y="193">14A</text>
<text x="78" y="201">14</text>
<text x="940" y="215">13A</text>
<text x="78" y="229">13</text>
<text x="943" y="229">13</text>
<text x="61" y="236">12B</text>
<text x="950" y="240">12B</text>
<text x="68" y="247">12A</text>
<text x="940" y="247">12A</text>
<text x="78" y="256">12</text>
<text x="940" y="269">11B</text>
<text x="66" y="283">11A</text>
<text x="940" y="283">11A</text>
<text x="78" y="288">11</text>
<text x="954" y="294">11</text>
<text x="68" y="301">10A</text>
<text x="940" y="302">10A</text>
<text x="78" y="310">10</text>
<text x="942" y="323">9C</text>
<text x="78" y="337">9B</text>
<text x="942" y="337">9B</text>
<text x="68" y="345">9A</text>
<text x="953" y="348">9A</text>
<text x="80" y="356">9</text>
<text x="944" y="356">9</text>
<text x="80" y="372">8</text>
<text x="942" y="377">7A</text>
<text x="80" y="390">7</text>
<text x="944" y="390">7</text>
<text x="78" y="410">6A</text>
<text x="942" y="410">6A</text>
<text x="80" y="428">6</text>
<text x="944" y="429">6</text>
<text x="78" y="446">5C</text>
<text x="942" y="446">5B</text>
<text x="70" y="455">5B</text>
<text x="954" y="457">5B</text>
<text x="942" y="464">5A</text>
<text x="78" y="473">5A</text>
<text x="944" y="486">5'</text>
<text x="80" y="500">5</text>
<text x="944" y="500">5</text>
<text x="80" y="517">4</text>
<text x="945" y="518">4</text>
<text x="80" y="537">3</text>
<text x="944" y="537">3</text>
<text x="80" y="557">2</text>
<text x="944" y="557">2</text>
<text x="80" y="568">1</text>
<text x="945" y="569">1</text>
<text x="148" y="644">A</text>
<text x="179" y="644">B</text>
<text x="207" y="644">C</text>
<text x="236" y="644">D</text>
<text x="264" y="644">E</text>
<text x="293" y="644">F</text>
<text x="307" y="644">G</text>
<text x="338" y="644">H</text>
<text x="367" y="644">J</text>
<text x="395" y="644">K</text>
<text x="424" y="644">L</text>
<text x="434" y="644">L1</text>
<text x="459" y="644">M1</text>
<text x="476" y="644">M2</text>
<text x="504" y="644">N1</text>
<text x="530" y="644">O1</text>
<text x="559" y="644">P1</text>
<text x="573" y="644">Q1</text>
<text x="605" y="644">R1</text>
<text x="632" y="644">S2</text>
<text x="663" y="644">T</text>
<text x="691" y="644">U</text>
<text x="719" y="645">V</text>
<text x="748" y="644">W</text>
<text x="776" y="644">X</text>
<text x="804" y="644">Y</text>
<text x="833" y="644">Z</text>
<text x="853" y="643">Aa</text>
<text x="867" y="644">Ab</text>
<text x="298" y="654">F1</text>
<text x="444" y="651">M</text>
<text x="565" y="654">P2</text>
<text x="309" y="660">F2</text>
</g>
<g font-size="6">
<text x="444" y="169">C-PURLINS</text>
<text x="263" y="204">CONCRETE SLAB ROOFDECK</text>
<text x="446" y="204">CONCRETE SLAB ROOFDECK</text>
<text x="263" y="256">CONCRETE SLAB ROOFDECK</text>
<text x="446" y="256">CONCRETE SLAB ROOFDECK</text>
<text x="262" y="312">CONCRETE SLAB ROOFDECK</text>
<text x="445" y="312">CONCRETE SLAB ROOFDECK</text>
<text x="703" y="318">C-PURLINS</text>
<text x="531" y="369">CONCRETE SLAB ROOFDECK</text>
<text x="714" y="369">CONCRETE SLAB ROOFDECK</text>
<text x="531" y="422">CONCRETE SLAB ROOFDECK</text>
<text x="714" y="422">CONCRETE SLAB ROOFDECK</text>
<text x="407" y="448">C-PURLINS</text>
<text x="531" y="476">CONCRETE SLAB ROOFDECK</text>
<text x="714" y="476">CONCRETE SLAB ROOFDECK</text>
<text x="452" y="517">CONCRETE SLAB</text>
<text x="461" y="524">ROOFDECK</text>
<text x="466" y="669">SCHOOL BUILDING ROOF FRAMING PLAN</text>
</g>
<g font-size="4">
<text x="452" y="362">RAFTER</text>
<text x="303" y="370">RAFTER</text>
<text x="321" y="371" transform="rotate(45 321 371)">HT</text>
<text x="340" y="376" transform="rotate(-90 340 376)">RAFTER</text>
<text x="368" y="376" transform="rotate(-90 368 376)">RAFTER</text>
<text x="396" y="376" transform="rotate(-90 396 376)">RAFTER</text>
<text x="425" y="376" transform="rotate(-90 425 376)">RAFTER</text>
<text x="441" y="375" transform="rotate(-45 441 375)">HT</text>
<text x="312" y="389">RAFTER</text>
<text x="369" y="390">RIDGE BOARD</text>
<text x="442" y="389">RAFTER</text>
<text x="304" y="408">RAFTER</text>
<text x="322" y="407" transform="rotate(-45 322 407)">HT</text>
<text x="440" y="403" transform="rotate(45 440 403)">HT</text>
<text x="446" y="408">RAFTER</text>
<text x="339" y="412" transform="rotate(-90 339 412)">RAFTER</text>
<text x="368" y="412" transform="rotate(-90 368 412)">RAFTER</text>
<text x="396" y="412" transform="rotate(-90 396 412)">RAFTER</text>
<text x="424" y="412" transform="rotate(-90 424 412)">RAFTER</text>
<text x="556" y="678">SCALE : 1 : 350M</text>
</g>
<g font-size="3" fill="#808080">
<text x="506" y="140">252.35</text>
<text x="221" y="156">9.90</text>
<text x="249" y="156">9.90</text>
<text x="277" y="156">9.75</text>
<text x="295" y="156">2.75</text>
<text x="303" y="156">2.70</text>
<text x="315" y="151">0.95</text>
<text x="323" y="156">9.75</text>
<text x="351" y="156">9.90</text>
<text x="379" y="156">10.05</text>
<text x="408" y="156">9.70</text>
<text x="435" y="156">10.05</text>
<text x="465" y="156">9.90</text>
<text x="492" y="156">10.05</text>
<text x="522" y="156">9.80</text>
<text x="540" y="156">3.28</text>
<text x="551" y="156">4.23</text>
<text x="565" y="156">5.40</text>
<text x="587" y="156">9.90</text>
<text x="615" y="156">9.90</text>
<text x="645" y="156">11.60</text>
<text x="676" y="156">9.70</text>
<text x="703" y="156">10.05</text>
<text x="732" y="156">10.05</text>
<text x="761" y="156">9.66</text>
<text x="792" y="156">12.89</text>
<text x="826" y="156">9.90</text>
<text x="854" y="156">9.90</text>
<text x="162" y="156">10.80</text>
<text x="192" y="156">9.90</text>
<text x="120" y="190" transform="rotate(-90 120 190)">2.60</text>
<text x="908" y="190" transform="rotate(-90 908 190)">2.60</text>
<text x="120" y="198" transform="rotate(-90 120 198)">3.00</text>
<text x="908" y="205" transform="rotate(-90 908 205)">7.60</text>
<text x="120" y="216" transform="rotate(-90 120 216)">9.65</text>
<text x="908" y="223" transform="rotate(-90 908 223)">5.00</text>
<text x="120" y="234" transform="rotate(-90 120 234)">2.62</text>
<text x="908" y="235" transform="rotate(-90 908 235)">3.80</text>
<text x="120" y="243" transform="rotate(-90 120 243)">3.73</text>
<text x="908" y="244" transform="rotate(-90 908 244)">2.60</text>
<text x="120" y="252" transform="rotate(-90 120 252)">3.00</text>
<text x="908" y="259" transform="rotate(-90 908 259)">7.60</text>
<text x="120" y="270" transform="rotate(-90 120 270)">9.65</text>
<text x="908" y="277" transform="rotate(-90 908 277)">5.00</text>
<text x="109" y="291">1.73</text>
<text x="908" y="289" transform="rotate(-90 908 289)">3.80</text>
<text x="120" y="296" transform="rotate(-90 120 296)">4.62</text>
<text x="908" y="299" transform="rotate(-90 908 299)">2.67</text>
<text x="120" y="307" transform="rotate(-90 120 307)">3.00</text>
<text x="908" y="313" transform="rotate(-90 908 313)">7.53</text>
<text x="120" y="325" transform="rotate(-90 120 325)">9.65</text>
<text x="908" y="331" transform="rotate(-90 908 331)">5.00</text>
<text x="120" y="342" transform="rotate(-90 120 342)">2.50</text>
<text x="908" y="344" transform="rotate(-90 908 344)">3.83</text>
<text x="120" y="351" transform="rotate(-90 120 351)">3.85</text>
<text x="908" y="353" transform="rotate(-90 908 353)">2.58</text>
<text x="120" y="365" transform="rotate(-90 120 365)">5.94</text>
<text x="908" y="367" transform="rotate(-90 908 367)">7.60</text>
<text x="102" y="380" transform="rotate(-90 102 380)">134.09</text>
<text x="120" y="383" transform="rotate(-90 120 383)">6.71</text>
<text x="925" y="380" transform="rotate(-90 925 380)">134.09</text>
<text x="908" y="385" transform="rotate(-90 908 385)">5.00</text>
<text x="120" y="402" transform="rotate(-90 120 402)">6.40</text>
<text x="908" y="402" transform="rotate(-90 908 402)">6.40</text>
<text x="120" y="420" transform="rotate(-90 120 420)">6.49</text>
<text x="908" y="422" transform="rotate(-90 908 422)">7.60</text>
<text x="120" y="438" transform="rotate(-90 120 438)">6.11</text>
<text x="908" y="440" transform="rotate(-90 908 440)">5.00</text>
<text x="120" y="451" transform="rotate(-90 120 451)">3.14</text>
<text x="908" y="452" transform="rotate(-90 908 452)">3.69</text>
<text x="908" y="461" transform="rotate(-90 908 461)">2.60</text>
<text x="120" y="465" transform="rotate(-90 120 465)">6.15</text>
<text x="908" y="476" transform="rotate(-90 908 476)">7.60</text>
<text x="120" y="487" transform="rotate(-90 120 487)">9.60</text>
<text x="908" y="494" transform="rotate(-90 908 494)">5.00</text>
<text x="120" y="509" transform="rotate(-90 120 509)">6.00</text>
<text x="908" y="510" transform="rotate(-90 908 510)">6.21</text>
<text x="120" y="528" transform="rotate(-90 120 528)">7.00</text>
<text x="907" y="528" transform="rotate(-90 907 528)">6.80</text>
<text x="120" y="548" transform="rotate(-90 120 548)">7.00</text>
<text x="907" y="548" transform="rotate(-90 907 548)">7.00</text>
<text x="120" y="564" transform="rotate(-90 120 564)">4.00</text>
<text x="907" y="564" transform="rotate(-90 907 564)">4.00</text>
<text x="583" y="600">0.95</text>
<text x="315" y="603">0.95</text>
<text x="162" y="608">10.75</text>
<text x="192" y="608">9.90</text>
<text x="221" y="608">9.95</text>
<text x="249" y="608">9.85</text>
<text x="277" y="608">9.95</text>
<text x="295" y="608">2.55</text>
<text x="303" y="608">2.70</text>
<text x="323" y="608">9.75</text>
<text x="351" y="608">9.90</text>
<text x="380" y="608">9.90</text>
<text x="407" y="608">10.00</text>
<text x="428" y="608">4.20</text>
<text x="439" y="608">3.42</text>
<text x="452" y="608">5.53</text>
<text x="468" y="608">6.05</text>
<text x="491" y="608">9.75</text>
<text x="518" y="608">9.10</text>
<text x="545" y="608">9.81</text>
<text x="563" y="608">2.54</text>
<text x="570" y="608">2.90</text>
<text x="591" y="608">9.80</text>
<text x="619" y="608">9.85</text>
<text x="647" y="608">10.05</text>
<text x="676" y="608">9.74</text>
<text x="703" y="608">10.00</text>
<text x="732" y="608">10.05</text>
<text x="761" y="608">9.75</text>
<text x="788" y="608">10.00</text>
<text x="818" y="608">9.90</text>
<text x="843" y="608">7.75</text>
<text x="861" y="608">5.00</text>
<text x="506" y="620">252.35</text>
</g>
<g font-size="2">
<text x="398" y="217" transform="rotate(-90 398 217)">RAFTER</text>
<text x="422" y="218" transform="rotate(-90 422 218)">RAFTER</text>
<text x="512" y="217" transform="rotate(-90 512 217)">RAFTER</text>
<text x="535" y="218" transform="rotate(-90 535 218)">RAFTER</text>
<text x="398" y="271" transform="rotate(-90 398 271)">RAFTER</text>
<text x="422" y="272" transform="rotate(-90 422 272)">RAFTER</text>
<text x="512" y="271" transform="rotate(-90 512 271)">RAFTER</text>
<text x="535" y="272" transform="rotate(-90 535 272)">RAFTER</text>
<text x="398" y="326" transform="rotate(-90 398 326)">RAFTER</text>
<text x="422" y="326" transform="rotate(-90 422 326)">RAFTER</text>
<text x="512" y="326" transform="rotate(-90 512 326)">RAFTER</text>
<text x="535" y="326" transform="rotate(-90 535 326)">RAFTER</text>
<text x="666" y="380" transform="rotate(-90 666 380)">RAFTER</text>
<text x="690" y="381" transform="rotate(-90 690 381)">RAFTER</text>
<text x="752" y="380" transform="rotate(-90 752 380)">RAFTER</text>
<text x="775" y="381" transform="rotate(-90 775 381)">RAFTER</text>
<text x="666" y="434" transform="rotate(-90 666 434)">RAFTER</text>
<text x="690" y="435" transform="rotate(-90 690 435)">RAFTER</text>
<text x="752" y="434" transform="rotate(-90 752 434)">RAFTER</text>
<text x="775" y="435" transform="rotate(-90 775 435)">RAFTER</text>
<text x="666" y="488" transform="rotate(-90 666 488)">RAFTER</text>
<text x="690" y="489" transform="rotate(-90 690 489)">RAFTER</text>
<text x="752" y="488" transform="rotate(-90 752 488)">RAFTER</text>
<text x="775" y="489" transform="rotate(-90 775 489)">RAFTER</text>
</g>
</svg>
